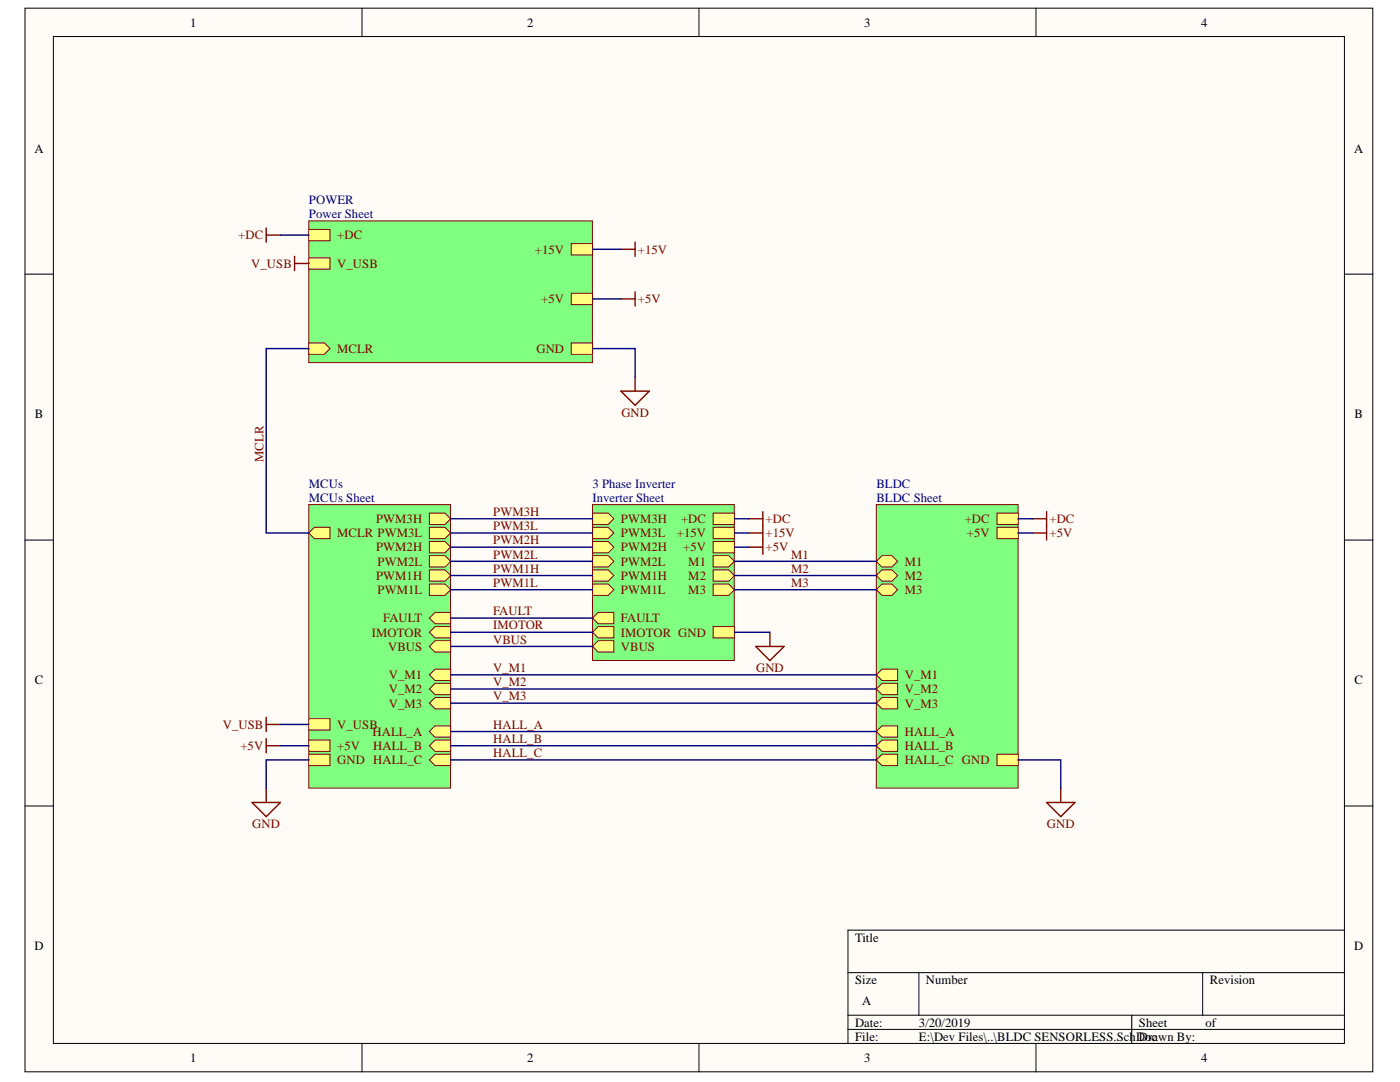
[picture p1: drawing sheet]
<svg xmlns="http://www.w3.org/2000/svg" width="279mm" height="216mm" viewBox="0 0 279 216" stroke-linecap="round" stroke-linejoin="round" font-family="sans-serif">
<g fill="#fffcf8" stroke="#000" stroke-width=".2">
<path d="M5 1.6h269v212.3h-269z"/>
<path d="M10.7 7.3h257.6v200.9h-257.6z"/>
</g>
<g fill="none" stroke="#000" stroke-width=".2">
<path d="M72.2 1.6v5.7M139.5 1.6v5.7M206.7 1.6v5.7M5 54.7h5.7M268.3 54.7h5.7M5 107.8h5.7M268.3 107.8h5.7M5 160.8h5.7M268.3 160.8h5.7M169.2 194.1h99.1M183.4 194.1v8.5M240 194.1v8.5"/>
<path d="M268.3 185.6h-99.1v22.6M72.2 208.2v5.7M139.5 208.2v5.7M169.2 202.6h99.1M169.2 205.4h99.1M206.7 208.2v5.7M225.9 202.6v5.6"/>
</g>
<path d="M61.6 100.7h28.3v56.6h-28.3z" fill="#80ff80" stroke="#800000" stroke-width=".2"/>
<path d="M85.7 102.4h3.1l1.1 1.1-1.1 1.1h-3.1z" fill-rule="evenodd" fill="#ffff80"/>
<path d="M85.7 102.4h3.1l1.1 1.1-1.1 1.1h-3.1z" fill="none" stroke="#800000" stroke-width=".2"/>
<path d="M85.7 105.2h3.1l1.1 1.1-1.1 1.2h-3.1z" fill-rule="evenodd" fill="#ffff80"/>
<path d="M85.7 105.2h3.1l1.1 1.1-1.1 1.2h-3.1z" fill="none" stroke="#800000" stroke-width=".2"/>
<path d="M85.7 108h3.1l1.1 1.2-1.1 1.1h-3.1z" fill-rule="evenodd" fill="#ffff80"/>
<path d="M85.7 108h3.1l1.1 1.2-1.1 1.1h-3.1z" fill="none" stroke="#800000" stroke-width=".2"/>
<path d="M85.7 110.9h3.1l1.1 1.1-1.1 1.1h-3.1z" fill-rule="evenodd" fill="#ffff80"/>
<path d="M85.7 110.9h3.1l1.1 1.1-1.1 1.1h-3.1z" fill="none" stroke="#800000" stroke-width=".2"/>
<path d="M85.7 113.7h3.1l1.1 1.1-1.1 1.2h-3.1z" fill-rule="evenodd" fill="#ffff80"/>
<path d="M85.7 113.7h3.1l1.1 1.1-1.1 1.2h-3.1z" fill="none" stroke="#800000" stroke-width=".2"/>
<path d="M85.7 116.5h3.1l1.1 1.2-1.1 1.1h-3.1z" fill-rule="evenodd" fill="#ffff80"/>
<path d="M85.7 116.5h3.1l1.1 1.2-1.1 1.1h-3.1z" fill="none" stroke="#800000" stroke-width=".2"/>
<path d="M85.7 123.3l1.1-1.1h3.1v2.3h-3.1z" fill-rule="evenodd" fill="#ffff80"/>
<path d="M85.7 123.3l1.1-1.1h3.1v2.3h-3.1z" fill="none" stroke="#800000" stroke-width=".2"/>
<path d="M85.7 126.2l1.1-1.2h3.1v2.3h-3.1z" fill-rule="evenodd" fill="#ffff80"/>
<path d="M85.7 126.2l1.1-1.2h3.1v2.3h-3.1z" fill="none" stroke="#800000" stroke-width=".2"/>
<path d="M85.7 134.6l1.1-1.1h3.1v2.3h-3.1z" fill-rule="evenodd" fill="#ffff80"/>
<path d="M85.7 134.6l1.1-1.1h3.1v2.3h-3.1z" fill="none" stroke="#800000" stroke-width=".2"/>
<path d="M85.7 137.5l1.1-1.2h3.1v2.3h-3.1z" fill-rule="evenodd" fill="#ffff80"/>
<path d="M85.7 137.5l1.1-1.2h3.1v2.3h-3.1z" fill="none" stroke="#800000" stroke-width=".2"/>
<path d="M85.7 140.3l1.1-1.1h3.1v2.2h-3.1z" fill-rule="evenodd" fill="#ffff80"/>
<path d="M85.7 140.3l1.1-1.1h3.1v2.2h-3.1z" fill="none" stroke="#800000" stroke-width=".2"/>
<path d="M85.7 146l1.1-1.2h3.1v2.3h-3.1z" fill-rule="evenodd" fill="#ffff80"/>
<path d="M85.7 146l1.1-1.2h3.1v2.3h-3.1z" fill="none" stroke="#800000" stroke-width=".2"/>
<path d="M85.7 148.8l1.1-1.1h3.1v2.2h-3.1z" fill-rule="evenodd" fill="#ffff80"/>
<path d="M85.7 148.8l1.1-1.1h3.1v2.2h-3.1z" fill="none" stroke="#800000" stroke-width=".2"/>
<path d="M85.7 151.6l1.1-1.1h3.1v2.3h-3.1z" fill-rule="evenodd" fill="#ffff80"/>
<path d="M85.7 151.6l1.1-1.1h3.1v2.3h-3.1z" fill="none" stroke="#800000" stroke-width=".2"/>
<path d="M61.6 106.3l1.2-1.1h3.1v2.3h-3.1z" fill-rule="evenodd" fill="#ffff80"/>
<path d="M61.6 106.3l1.2-1.1h3.1v2.3h-3.1z" fill="none" stroke="#800000" stroke-width=".2"/>
<path d="M61.6 150.5h4.3v2.3h-4.3z" fill-rule="evenodd" fill="#ffff80"/>
<path d="M61.6 150.5h4.3v2.3h-4.3z" fill="none" stroke="#800000" stroke-width=".2"/>
<path d="M61.6 147.7h4.3v2.2h-4.3z" fill-rule="evenodd" fill="#ffff80"/>
<path d="M61.6 147.7h4.3v2.2h-4.3z" fill="none" stroke="#800000" stroke-width=".2"/>
<path d="M85.7 129l1.1-1.1h3.1v2.2h-3.1z" fill-rule="evenodd" fill="#ffff80"/>
<path d="M85.7 129l1.1-1.1h3.1v2.2h-3.1z" fill="none" stroke="#800000" stroke-width=".2"/>
<path d="M61.6 143.4h4.3v2.3h-4.3z" fill-rule="evenodd" fill="#ffff80"/>
<path d="M61.6 143.4h4.3v2.3h-4.3z" fill="none" stroke="#800000" stroke-width=".2"/>
<path d="M118.3 100.7h28.2v31.1h-28.2z" fill="#80ff80" stroke="#800000" stroke-width=".2"/>
<path d="M118.3 102.4h3.1l1.1 1.1-1.1 1.1h-3.1z" fill-rule="evenodd" fill="#ffff80"/>
<path d="M118.3 102.4h3.1l1.1 1.1-1.1 1.1h-3.1z" fill="none" stroke="#800000" stroke-width=".2"/>
<path d="M118.3 105.2h3.1l1.1 1.1-1.1 1.2h-3.1z" fill-rule="evenodd" fill="#ffff80"/>
<path d="M118.3 105.2h3.1l1.1 1.1-1.1 1.2h-3.1z" fill="none" stroke="#800000" stroke-width=".2"/>
<path d="M118.3 108h3.1l1.1 1.2-1.1 1.1h-3.1z" fill-rule="evenodd" fill="#ffff80"/>
<path d="M118.3 108h3.1l1.1 1.2-1.1 1.1h-3.1z" fill="none" stroke="#800000" stroke-width=".2"/>
<path d="M118.3 110.9h3.1l1.1 1.1-1.1 1.1h-3.1z" fill-rule="evenodd" fill="#ffff80"/>
<path d="M118.3 110.9h3.1l1.1 1.1-1.1 1.1h-3.1z" fill="none" stroke="#800000" stroke-width=".2"/>
<path d="M118.3 113.7h3.1l1.1 1.1-1.1 1.2h-3.1z" fill-rule="evenodd" fill="#ffff80"/>
<path d="M118.3 113.7h3.1l1.1 1.1-1.1 1.2h-3.1z" fill="none" stroke="#800000" stroke-width=".2"/>
<path d="M118.3 116.5h3.1l1.1 1.2-1.1 1.1h-3.1z" fill-rule="evenodd" fill="#ffff80"/>
<path d="M118.3 116.5h3.1l1.1 1.2-1.1 1.1h-3.1z" fill="none" stroke="#800000" stroke-width=".2"/>
<path d="M118.3 123.3l1.1-1.1h3.1v2.3h-3.1z" fill-rule="evenodd" fill="#ffff80"/>
<path d="M118.3 123.3l1.1-1.1h3.1v2.3h-3.1z" fill="none" stroke="#800000" stroke-width=".2"/>
<path d="M118.3 126.2l1.1-1.2h3.1v2.3h-3.1z" fill-rule="evenodd" fill="#ffff80"/>
<path d="M118.3 126.2l1.1-1.2h3.1v2.3h-3.1z" fill="none" stroke="#800000" stroke-width=".2"/>
<path d="M142.3 110.9h3.1l1.2 1.1-1.2 1.1h-3.1z" fill-rule="evenodd" fill="#ffff80"/>
<path d="M142.3 110.9h3.1l1.2 1.1-1.2 1.1h-3.1z" fill="none" stroke="#800000" stroke-width=".2"/>
<path d="M142.3 113.7h3.1l1.2 1.1-1.2 1.2h-3.1z" fill-rule="evenodd" fill="#ffff80"/>
<path d="M142.3 113.7h3.1l1.2 1.1-1.2 1.2h-3.1z" fill="none" stroke="#800000" stroke-width=".2"/>
<path d="M142.3 116.5h3.1l1.2 1.2-1.2 1.1h-3.1z" fill-rule="evenodd" fill="#ffff80"/>
<path d="M142.3 116.5h3.1l1.2 1.2-1.2 1.1h-3.1z" fill="none" stroke="#800000" stroke-width=".2"/>
<path d="M142.3 108h4.3v2.3h-4.3z" fill-rule="evenodd" fill="#ffff80"/>
<path d="M142.3 108h4.3v2.3h-4.3z" fill="none" stroke="#800000" stroke-width=".2"/>
<path d="M142.3 105.2h4.3v2.3h-4.3z" fill-rule="evenodd" fill="#ffff80"/>
<path d="M142.3 105.2h4.3v2.3h-4.3z" fill="none" stroke="#800000" stroke-width=".2"/>
<path d="M142.3 125h4.3v2.3h-4.3z" fill-rule="evenodd" fill="#ffff80"/>
<path d="M142.3 125h4.3v2.3h-4.3z" fill="none" stroke="#800000" stroke-width=".2"/>
<path d="M142.3 102.4h4.3v2.2h-4.3z" fill-rule="evenodd" fill="#ffff80"/>
<path d="M142.3 102.4h4.3v2.2h-4.3z" fill="none" stroke="#800000" stroke-width=".2"/>
<path d="M118.3 129l1.1-1.1h3.1v2.2h-3.1z" fill-rule="evenodd" fill="#ffff80"/>
<path d="M118.3 129l1.1-1.1h3.1v2.2h-3.1z" fill="none" stroke="#800000" stroke-width=".2"/>
<path d="M174.9 100.7h28.3v56.6h-28.3z" fill="#80ff80" stroke="#800000" stroke-width=".2"/>
<path d="M174.9 112l1.1-1.1h2l1.1 1.1-1.1 1.1h-2z" fill-rule="evenodd" fill="#ffff80"/>
<path d="M174.9 112l1.1-1.1h2l1.1 1.1-1.1 1.1h-2z" fill="none" stroke="#800000" stroke-width=".2"/>
<path d="M174.9 114.8l1.1-1.1h2l1.1 1.1-1.1 1.2h-2z" fill-rule="evenodd" fill="#ffff80"/>
<path d="M174.9 114.8l1.1-1.1h2l1.1 1.1-1.1 1.2h-2z" fill="none" stroke="#800000" stroke-width=".2"/>
<path d="M174.9 117.7l1.1-1.2h2l1.1 1.2-1.1 1.1h-2z" fill-rule="evenodd" fill="#ffff80"/>
<path d="M174.9 117.7l1.1-1.2h2l1.1 1.2-1.1 1.1h-2z" fill="none" stroke="#800000" stroke-width=".2"/>
<path d="M174.9 134.6l1.1-1.1h3.1v2.3h-3.1z" fill-rule="evenodd" fill="#ffff80"/>
<path d="M174.9 134.6l1.1-1.1h3.1v2.3h-3.1z" fill="none" stroke="#800000" stroke-width=".2"/>
<path d="M174.9 137.5l1.1-1.2h3.1v2.3h-3.1z" fill-rule="evenodd" fill="#ffff80"/>
<path d="M174.9 137.5l1.1-1.2h3.1v2.3h-3.1z" fill="none" stroke="#800000" stroke-width=".2"/>
<path d="M174.9 140.3l1.1-1.1h3.1v2.2h-3.1z" fill-rule="evenodd" fill="#ffff80"/>
<path d="M174.9 140.3l1.1-1.1h3.1v2.2h-3.1z" fill="none" stroke="#800000" stroke-width=".2"/>
<path d="M174.9 146l1.1-1.2h3.1v2.3h-3.1z" fill-rule="evenodd" fill="#ffff80"/>
<path d="M174.9 146l1.1-1.2h3.1v2.3h-3.1z" fill="none" stroke="#800000" stroke-width=".2"/>
<path d="M174.9 148.8l1.1-1.1h3.1v2.2h-3.1z" fill-rule="evenodd" fill="#ffff80"/>
<path d="M174.9 148.8l1.1-1.1h3.1v2.2h-3.1z" fill="none" stroke="#800000" stroke-width=".2"/>
<path d="M174.9 151.6l1.1-1.1h3.1v2.3h-3.1z" fill-rule="evenodd" fill="#ffff80"/>
<path d="M174.9 151.6l1.1-1.1h3.1v2.3h-3.1z" fill="none" stroke="#800000" stroke-width=".2"/>
<path d="M199 105.2h4.2v2.3h-4.2z" fill-rule="evenodd" fill="#ffff80"/>
<path d="M199 105.2h4.2v2.3h-4.2z" fill="none" stroke="#800000" stroke-width=".2"/>
<path d="M199 102.4h4.2v2.2h-4.2z" fill-rule="evenodd" fill="#ffff80"/>
<path d="M199 102.4h4.2v2.2h-4.2z" fill="none" stroke="#800000" stroke-width=".2"/>
<path d="M199 150.5h4.2v2.3h-4.2z" fill-rule="evenodd" fill="#ffff80"/>
<path d="M199 150.5h4.2v2.3h-4.2z" fill="none" stroke="#800000" stroke-width=".2"/>
<path d="M61.6 44.1h56.6v28.3h-56.6z" fill="#80ff80" stroke="#800000" stroke-width=".2"/>
<path d="M61.6 68.4h3.1l1.2 1.2-1.2 1.1h-3.1z" fill-rule="evenodd" fill="#ffff80"/>
<path d="M61.6 68.4h3.1l1.2 1.2-1.2 1.1h-3.1z" fill="none" stroke="#800000" stroke-width=".2"/>
<path d="M114 48.6h4.3v2.3h-4.3z" fill-rule="evenodd" fill="#ffff80"/>
<path d="M114 48.6h4.3v2.3h-4.3z" fill="none" stroke="#800000" stroke-width=".2"/>
<path d="M114 58.5h4.3v2.3h-4.3z" fill-rule="evenodd" fill="#ffff80"/>
<path d="M114 58.5h4.3v2.3h-4.3z" fill="none" stroke="#800000" stroke-width=".2"/>
<path d="M114 68.4h4.3v2.3h-4.3z" fill-rule="evenodd" fill="#ffff80"/>
<path d="M114 68.4h4.3v2.3h-4.3z" fill="none" stroke="#800000" stroke-width=".2"/>
<path d="M61.6 45.8h4.3v2.2h-4.3z" fill-rule="evenodd" fill="#ffff80"/>
<path d="M61.6 45.8h4.3v2.2h-4.3z" fill="none" stroke="#800000" stroke-width=".2"/>
<path d="M61.6 51.4h4.3v2.3h-4.3z" fill-rule="evenodd" fill="#ffff80"/>
<path d="M61.6 51.4h4.3v2.3h-4.3z" fill="none" stroke="#800000" stroke-width=".2"/>
<g fill="none" stroke="#800000" stroke-width=".28">
<path d="M53.1 45.5v2.8M53.1 46.9h2.9M58.8 51.2v2.8M58.8 52.6h2.8M123.9 59.6h2.9M123.9 49.7h2.9M126.8 48.3v2.9M126.8 58.2v2.9M123.9 78h5.7l-2.8 2.9zM126.8 75.2v2.8M149.4 109.2h2.8M149.4 106.3h2.8"/>
<path d="M149.4 103.5h2.8M152.2 102.1v8.5M206 106.3h2.9M206 103.5h2.9M208.9 102.1v5.7M150.8 129h5.7l-2.8 2.8zM153.7 126.2v2.8M53.1 143.1v2.9M53.1 147.4v2.8M53.1 157.3v2.8M53.1 148.8h2.9M53.1 144.6h2.9"/>
<path d="M211.7 157.3v2.8M50.3 160.1h5.7l-2.9 2.9zM208.9 160.1h5.6l-2.8 2.9z"/>
</g>
<g fill="none" stroke="#000080" stroke-width=".28">
<path d="M56 46.9h5.6M118.3 49.7h5.6M118.3 59.6h5.6M61.6 69.6h-8.5v36.7h8.5M118.3 69.6h8.5v5.6M89.9 103.5h28.4M89.9 106.3h28.4M89.9 109.2h28.4M89.9 112h28.4M89.9 114.8h28.4M89.9 117.7h28.4M146.6 103.5h2.8"/>
<path d="M146.6 106.3h2.8M146.6 109.2h2.8M146.6 112h28.3M146.6 114.8h28.3M146.6 117.7h28.3M203.2 103.5h2.8M203.2 106.3h2.8M89.9 123.3h28.4M89.9 126.2h28.4M89.9 134.6h85M89.9 137.5h85M89.9 129h28.4"/>
<path d="M146.6 126.2h7.1M56 148.8h5.6M56 144.6h5.6M61.6 151.6h-8.5v5.7M89.9 140.3h85M89.9 146h85M89.9 148.8h85M89.9 151.6h85M203.2 151.6h8.5v5.7"/>
</g>
<g font-size="2.5">
<text x="38" y="5.3">1</text>
<text x="105.2" y="5.3">2</text>
<text x="172.5" y="5.3">3</text>
<text x="239.7" y="5.3">4</text>
<text x="6.9" y="30.4">A</text>
<text x="270.2" y="30.4">A</text>
<text x="7" y="83.5">B</text>
<text x="270.3" y="83.5">B</text>
<text x="7" y="136.6">C</text>
<text x="270.3" y="136.6">C</text>
<text x="6.9" y="189.6">D</text>
<text x="170.6" y="187.9">Title</text>
<text x="270.2" y="189.6">D</text>
<text x="170.6" y="196.4">Size</text>
<text x="184.8" y="196.4">Number</text>
<text x="241.5" y="196.4">Revision</text>
<text x="172.1" y="200.6">A</text>
<text x="170.6" y="204.9">Date:</text>
<text x="170.6" y="207.7">File:</text>
<text x="183.4" y="204.9">3/20/2019</text>
<text x="183.4" y="207.7">E:\Dev Files\..\BLDC SENSORLESS.SchDoc</text>
<text x="227.3" y="204.9">Sheet</text>
<text x="227.3" y="207.7">Drawn By:</text>
<text x="240.6" y="204.9">of</text>
<text x="38" y="211.9">1</text>
<text x="105.2" y="211.9">2</text>
<text x="172.5" y="211.9">3</text>
<text x="239.7" y="211.9">4</text>
</g>
<g font-size="2.5" fill="#000080">
<text x="61.6" y="40.7">POWER</text>
<text x="61.6" y="43.5">Power Sheet</text>
<text x="61.6" y="97.3">MCUs</text>
<text x="61.6" y="100.1">MCUs Sheet</text>
<text x="118.3" y="97.3">3 Phase Inverter</text>
<text x="118.3" y="100.1">Inverter Sheet</text>
<text x="174.9" y="97.3">BLDC</text>
<text x="174.9" y="100.1">BLDC Sheet</text>
</g>
<g font-size="2.5" fill="#800000">
<text x="47.6" y="47.8">+DC</text>
<text x="67.3" y="47.8">+DC</text>
<text x="50.1" y="53.4">V_USB</text>
<text x="67.3" y="53.4">V_USB</text>
<text x="106.8" y="50.6">+15V</text>
<text x="127.3" y="50.6">+15V</text>
<text x="108" y="60.5">+5V</text>
<text x="127.3" y="60.5">+5V</text>
<text x="67.3" y="70.4">MCLR</text>
<text x="107" y="70.4">GND</text>
<text x="124" y="83.2">GND</text>
<text x="52.6" y="92.2" transform="rotate(-90 52.6 92.2)">MCLR</text>
<text x="67.3" y="107.2">MCLR PWM3L</text>
<text x="75" y="104.4">PWM3H</text>
<text x="98.4" y="103">PWM3H</text>
<text x="98.4" y="105.8">PWM3L</text>
<text x="123.9" y="104.4">PWM3H</text>
<text x="123.9" y="107.2">PWM3L</text>
<text x="135.1" y="107.2">+15V</text>
<text x="135.9" y="104.4">+DC</text>
<text x="152.8" y="107.2">+15V</text>
<text x="152.8" y="104.4">+DC</text>
<text x="192.5" y="104.4">+DC</text>
<text x="193" y="107.2">+5V</text>
<text x="209.4" y="107.2">+5V</text>
<text x="209.4" y="104.4">+DC</text>
<text x="75" y="110">PWM2H</text>
<text x="75.3" y="112.9">PWM2L</text>
<text x="98.4" y="108.6">PWM2H</text>
<text x="98.4" y="111.5">PWM2L</text>
<text x="123.9" y="110">PWM2H</text>
<text x="123.9" y="112.9">PWM2L</text>
<text x="136.3" y="110">+5V</text>
<text x="137.4" y="112.9">M1</text>
<text x="152.8" y="110">+5V</text>
<text x="157.9" y="111.5">M1</text>
<text x="180.6" y="112.9">M1</text>
<text x="75" y="115.7">PWM1H</text>
<text x="75.3" y="118.5">PWM1L</text>
<text x="98.4" y="114.3">PWM1H</text>
<text x="98.4" y="117.1">PWM1L</text>
<text x="123.9" y="115.7">PWM1H</text>
<text x="123.9" y="118.5">PWM1L</text>
<text x="137.4" y="115.7">M2</text>
<text x="137.4" y="118.5">M3</text>
<text x="157.9" y="114.3">M2</text>
<text x="157.9" y="117.1">M3</text>
<text x="180.6" y="115.7">M2</text>
<text x="180.6" y="118.5">M3</text>
<text x="76.5" y="124.2">FAULT</text>
<text x="98.4" y="122.8">FAULT</text>
<text x="98.4" y="125.6">IMOTOR</text>
<text x="123.9" y="124.2">FAULT</text>
<text x="74.2" y="127">IMOTOR</text>
<text x="77.5" y="129.9">VBUS</text>
<text x="98.4" y="128.4">VBUS</text>
<text x="123.9" y="127">IMOTOR GND</text>
<text x="123.9" y="129.9">VBUS</text>
<text x="77.6" y="135.5">V_M1</text>
<text x="98.4" y="134.1">V_M1</text>
<text x="98.4" y="136.9">V_M2</text>
<text x="150.9" y="134.1">GND</text>
<text x="180.6" y="135.5">V_M1</text>
<text x="77.6" y="138.3">V_M2</text>
<text x="77.6" y="141.2">V_M3</text>
<text x="98.4" y="139.7">V_M3</text>
<text x="180.6" y="138.3">V_M2</text>
<text x="180.6" y="141.2">V_M3</text>
<text x="44.5" y="145.4">V_USB</text>
<text x="48" y="149.7">+5V</text>
<text x="67.3" y="149.7">+5V</text>
<text x="67.3" y="145.4">V_USB</text>
<text x="74.3" y="146.8">HALL_A</text>
<text x="74.5" y="149.7">HALL_B</text>
<text x="98.4" y="145.4">HALL_A</text>
<text x="98.4" y="148.2">HALL_B</text>
<text x="180.6" y="146.8">HALL_A</text>
<text x="180.6" y="149.7">HALL_B</text>
<text x="67.3" y="152.5">GND HALL_C</text>
<text x="98.4" y="151.1">HALL_C</text>
<text x="180.6" y="152.5">HALL_C GND</text>
<text x="50.4" y="165.2">GND</text>
<text x="208.9" y="165.2">GND</text>
</g>
</svg>
